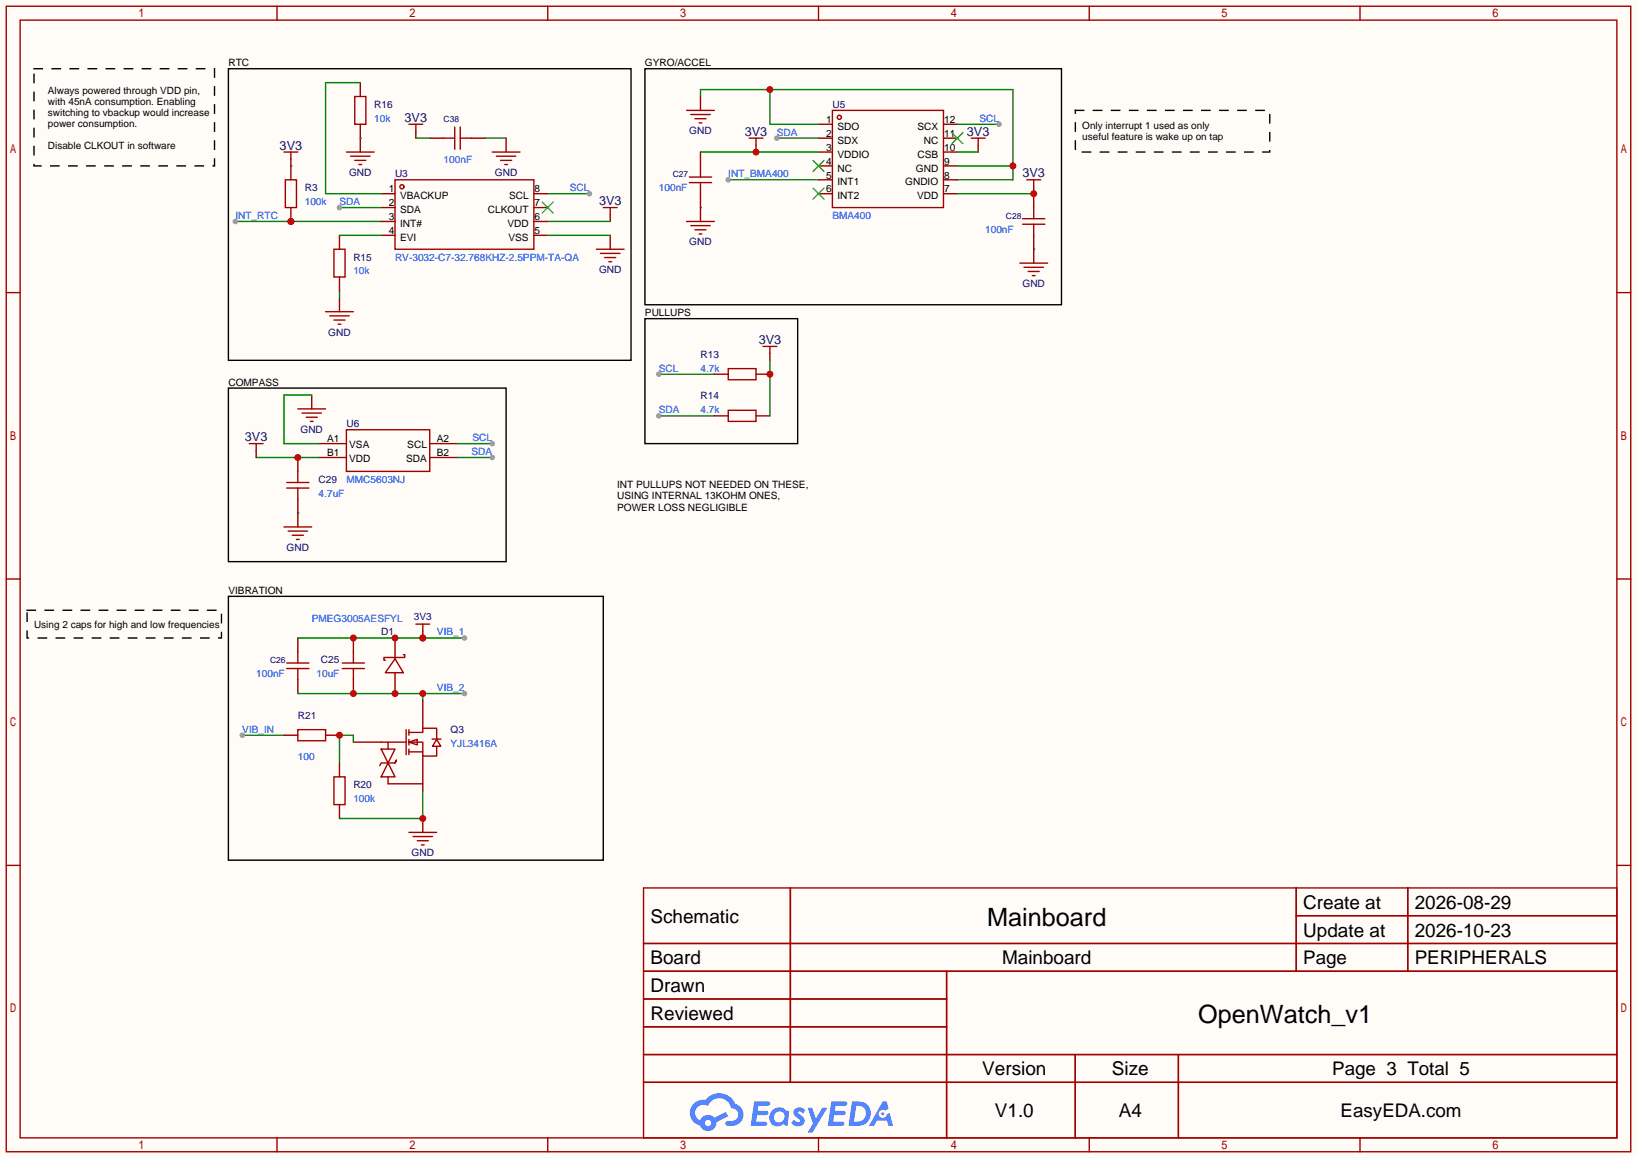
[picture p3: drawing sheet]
<svg xmlns="http://www.w3.org/2000/svg" width="299mm" height="212mm" viewBox="0 0 299 212" stroke-linecap="round" stroke-linejoin="round" font-family="sans-serif">
<path d="M0 0h299.5v211.8h-299.5z" fill="#fffcf7"/>
<g fill="none" stroke="#a10000" stroke-width=".25">
<path d="M1.1 1.1h297.2v209.6h-297.2zM3.7 3.7h292.1v204.5h-292.1zM50.7 1.1v2.6M100.2 1.1v2.6M149.7 1.1v2.6M199.3 1.1v2.6M248.8 1.1v2.6M1.1 53.5h2.6M295.8 53.5h2.5M1.1 105.9h2.6M295.8 105.9h2.5M1.1 158.3h2.6"/>
<path d="M295.8 158.3h2.5M117.7 162.4h178.1v45.8h-178.1zM117.7 172.6h178.1M117.7 177.7h178.1M144.6 162.4v35.6M173.2 177.7v30.5M237.1 162.4v15.3M237.1 167.5h58.7M257.5 162.4v15.3M117.7 182.8h55.5M117.7 192.9h178.1M117.7 187.8h55.5"/>
<path d="M117.7 198h178.1M196.7 192.9v15.3M215.6 192.9v15.3M50.7 208.2v2.5M100.2 208.2v2.5M149.7 208.2v2.5M199.3 208.2v2.5M248.8 208.2v2.5"/>
</g>
<g fill="#5487ff">
<path d="M145.5 202.8a1.3 1.3 0 0 1 1.8 .3l-.4 .6a.54 .54 0 0 0-.9-.2l.1 .2a1.58 1.58 0 0 1 1.1 1.6 1.43 1.43 0 0 1-2.5 .1l.5-.6a.64 .64 0 0 0 .5 .5 .64 .64 0 0 0 .7-.3l-.2-.2a1.6 1.6 0 0 1-1-1.6z"/>
<path d="M147.7 202.7h.9l.7 1.9 1.1-1.9h.9l-2.7 4.5h-.9l1-1.7z"/>
<path d="M138 201.5h1.6a1.31 1.31 0 0 1 1.2 .2 .4 .4 0 0 1-.3 .6h-1.8l-.1 .9h1.6a.4 .4 0 0 1 .4 .4 .4 .4 0 0 1-.4 .4h-1.7l-.2 1.2h.8a1.23 1.23 0 0 1 1.2 .2 .39 .39 0 0 1-.3 .6h-2.7z"/>
<path d="M152.1 201.5h1.6a1.32 1.32 0 0 1 1.3 .2 .39 .39 0 0 1-.4 .6h-1.7l-.2 .9h1.7a.4 .4 0 0 1 .3 .4 .4 .4 0 0 1-.4 .4h-1.7l-.2 1.2h.8a1.23 1.23 0 0 1 1.2 .2 .39 .39 0 0 1-.3 .6h-2.7z"/>
<path d="M161.5 201.5h.7l.4 1.3-.7 .4a.75 .75 0 0 0-1.1 .3 .75 .75 0 0 0 .5 1 .75 .75 0 0 0 .9-.6l.6-.3 .6 2.4h-.9l-.2-1h-1.9l-.5 1h-.9z"/>
<path d="M155.9 201.5l-.7 4.5h1.5a2.27 2.27 0 0 0 2.6-2.3 2.27 2.27 0 0 0-2.7-2.2zM156.6 202.3a1.5 1.5 0 0 1 1.8 1.5 1.5 1.5 0 0 1-1.9 1.4h-.3z"/>
<path d="M141.3 203.1a1.62 1.62 0 0 0-.4 2.1 1.62 1.62 0 0 0 2 .7l.4-.3 .3 .3 .5 .1 .3-2.5-.2-.3h-.4a1.58 1.58 0 0 0-2.5-.1zM141.9 203.6a.99 .99 0 0 1 1.6 .3 .99 .99 0 0 1-.9 1.4 .94 .94 0 0 1-1-.5 .94 .94 0 0 1 .3-1.2z"/>
<path d="M126.9 201.9a2.37 2.37 0 0 0 1.2 4 1.54 1.54 0 0 0 1.7 1 1.54 1.54 0 0 0 1.3-1.6l2.1-1.1-.5-.8-2 1.1a1.57 1.57 0 0 0-2.6 .4 1.5 1.5 0 0 1-.8-2.1 1.5 1.5 0 0 1 2.2-.5 2.23 2.23 0 0 1 2.3-1.4 2.23 2.23 0 0 1 2 1.8 1.16 1.16 0 0 1 1.2 1.1 1.16 1.16 0 0 1-1 1.3h-.7a.47 .47 0 0 0-.6 .3 .47 .47 0 0 0 .4 .6 2.23 2.23 0 0 0 2.3-.7 2.23 2.23 0 0 0 .4-2.3 2.16 2.16 0 0 0-1.3-1.1 3.2 3.2 0 0 0-5.4-.7l-1.2 .1zM129 205.4a.58 .58 0 0 1 1.1 0 .58 .58 0 0 1-1.1 0z"/>
<circle cx="161.5" cy="203.8" r=".28"/>
</g>
<path d="M118 58.3h27.9v22.9h-27.9z" fill="none" stroke="#000" stroke-width=".25"/>
<path d="M120.5 68.5h10.2" fill="none" stroke="#008700" stroke-width=".25"/>
<circle cx="120.5" cy="68.5" r=".51" fill="#999"/>
<path d="M120.5 76.1h10.2" fill="none" stroke="#008700" stroke-width=".25"/>
<circle cx="120.5" cy="76.1" r=".51" fill="#999"/>
<g fill="none" stroke="#870000" stroke-width=".25">
<path d="M149.7 22.7h2.6M149.7 25.3h2.6M149.7 27.8h2.6M149.7 30.4h2.6M149.7 32.9h2.6M149.7 35.4h2.6M172.6 22.7h2.5M172.6 25.3h2.5M172.6 27.8h2.5M172.6 30.4h2.5M172.6 32.9h2.5M172.6 35.4h2.5"/>
<path d="M140.8 64.6v1.3"/>
</g>
<g fill="none" stroke="#a10000" stroke-width=".25">
<path d="M152.3 20.2h20.3v17.8h-20.3zM139.6 63.4h2.5M140.8 63.4v1.2"/>
<circle cx="153.5" cy="21.5" r=".38"/>
</g>
<path d="M148.7 29.3l2 2.1M148.7 34.4l2 2M150.7 29.3l-2 2.1M150.7 34.4l-2 2M174.1 24.3l2 2M176.1 24.3l-2 2" fill="none" stroke="#3c3" stroke-width=".25"/>
<path d="M142.1 25.3h7.6" fill="none" stroke="#008700" stroke-width=".25"/>
<circle cx="142.1" cy="25.3" r=".51" fill="#999"/>
<path d="M128.1 17.7v-1.3h57.2v16.5h-10.2M140.8 16.4v6.3h8.9M175.1 30.4h10.2" fill="none" stroke="#008700" stroke-width=".25"/>
<g fill="#c00">
<circle cx="185.3" cy="30.4" r=".63"/>
<circle cx="140.8" cy="16.4" r=".63"/>
</g>
<path d="M175.1 22.7h7.7" fill="none" stroke="#008700" stroke-width=".25"/>
<circle cx="182.8" cy="22.7" r=".51" fill="#999"/>
<path d="M138.3 26.5v1.3M178.9 26.5v1.3M189.1 34.2v1.2" fill="none" stroke="#870000" stroke-width=".25"/>
<path d="M137 25.3h2.6M138.3 25.3v1.2M177.7 25.3h2.5M178.9 25.3v1.2M187.8 32.9h2.6M189.1 32.9v1.3" fill="none" stroke="#a10000" stroke-width=".25"/>
<path d="M128.1 27.8h21.6M175.1 27.8h3.8M175.1 35.4h14" fill="none" stroke="#008700" stroke-width=".25"/>
<circle cx="138.3" cy="27.8" r=".63" fill="#c00"/>
<path d="M133.2 32.9h16.5" fill="none" stroke="#008700" stroke-width=".25"/>
<circle cx="133.2" cy="32.9" r=".51" fill="#999"/>
<g fill="none" stroke="#a10000" stroke-width=".25">
<path d="M125.6 40.5h5.1M126.4 41.3h3.5M127.1 42h2.1M127.9 42.8h.5M186.6 48.1h5M187.3 48.9h3.6M188.1 49.7h2M188.8 50.4h.6M54.5 74.8h5.1M55.2 75.6h3.6M56 76.3h2M56.8 77.1h.5"/>
<path d="M63.4 78.6h15.2v7.6h-15.2zM54.5 133.5h5.1v2h-5.1z"/>
</g>
<path d="M128.1 38v2.5M189.1 45.6v2.5M57 72.3v2.5M58.3 81.2h5.1M58.3 83.7h5.1M78.6 81.2h5.1M78.6 83.7h5.1M51.9 134.5h2.6M59.6 134.5h2.5" fill="none" stroke="#870000" stroke-width=".25"/>
<path d="M128.1 38h.1M189.1 45.6h.1M57 72.3h-5.1v8.9h6.4M46.9 83.7h11.4M83.7 81.2h6.3" fill="none" stroke="#008700" stroke-width=".25"/>
<path d="M118 12.6h76.2v43.2h-76.2z" fill="none" stroke="#000" stroke-width=".25"/>
<circle cx="90" cy="81.2" r=".51" fill="#999"/>
<path d="M83.7 83.7h6.3" fill="none" stroke="#008700" stroke-width=".25"/>
<circle cx="90" cy="83.7" r=".51" fill="#999"/>
<path d="M128.1 27.8v2.6M128.1 35.4v2.6M189.1 35.4v2.6M189.1 43.1v2.5M46.9 82.4v1.3M54.5 116.7v2.6M54.5 124.3v2.6" fill="none" stroke="#870000" stroke-width=".25"/>
<g fill="none" stroke="#a10000" stroke-width=".25">
<path d="M126.1 33.4h4.1M126.1 32.4h4.1M128.1 30.4v2M128.1 33.4v2M189.1 38v2M187.1 41h4M187.1 40h4M45.6 81.2h2.5M46.9 81.2v1.2M54.5 119.3v2M52.5 122.3h4M52.5 121.3h4"/>
<path d="M54.5 122.3v2"/>
</g>
<path d="M41.8 71h50.8v31.7h-50.8z" fill="none" stroke="#000" stroke-width=".25"/>
<path d="M6.2 12.6h33v17.8h-33zM196.7 20.2h35.6v7.6h-35.6zM5 111.6h35.5v5.1h-35.5z" fill="none" stroke="#000" stroke-width=".25" stroke-dasharray="1.5 1.8"/>
<circle cx="189.1" cy="35.4" r=".63" fill="#c00"/>
<g fill="none" stroke="#a10000" stroke-width=".25">
<path d="M51.9 27.8h2.6M53.2 27.8v1.3M74.8 22.7h2.5M76.1 22.7v1.3M81.2 25.3h2M83.2 23.2v4.1M84.2 23.2v4.1M84.2 25.3h2M90 27.8h5.1M90.8 28.6h3.6M91.6 29.3h2M92.3 30.1h.5"/>
<path d="M110.4 38h2.5M111.6 38v1.2M189.1 41v2.1"/>
</g>
<path d="M53.2 29.1v1.3M76.1 24v1.3M78.6 25.3h2.6M86.2 25.3h2.6M92.6 25.3v2.5M111.6 39.2v1.3" fill="none" stroke="#870000" stroke-width=".25"/>
<path d="M76.1 25.3h2.5M88.8 25.3h3.8M43.1 40.5h26.6" fill="none" stroke="#008700" stroke-width=".25"/>
<path d="M41.8 12.6h73.6v53.3h-73.6z" fill="none" stroke="#000" stroke-width=".25"/>
<circle cx="53.2" cy="40.5" r=".63" fill="#c00"/>
<circle cx="43.1" cy="40.5" r=".51" fill="#999"/>
<path d="M100.2 35.4h7.6M100.2 40.5h11.4" fill="none" stroke="#008700" stroke-width=".25"/>
<path d="M65.9 25.3v2.5M62.1 54.5v2.5M111.6 43.1v2.5" fill="none" stroke="#870000" stroke-width=".25"/>
<path d="M63.4 27.8h5.1M64.1 28.6h3.6M64.9 29.3h2M65.7 30.1h.5M59.6 57h5M60.3 57.8h3.6M61.1 58.5h2M61.8 59.3h.6M109.1 45.6h5.1M109.9 46.4h3.5M110.6 47.1h2M111.4 47.9h.5" fill="none" stroke="#a10000" stroke-width=".25"/>
<circle cx="107.8" cy="35.4" r=".51" fill="#999"/>
<path d="M62.1 38h7.6" fill="none" stroke="#008700" stroke-width=".25"/>
<circle cx="62.1" cy="38" r=".51" fill="#999"/>
<path d="M62.1 53.2v1.3M140.8 65.9v10.2" fill="none" stroke="#008700" stroke-width=".25"/>
<path d="M64.9 17.7h2v5h-2zM61.1 45.6h2v5.1h-2zM133.2 67.4h5.1v2.1h-5.1zM133.2 75.1h5.1v2h-5.1z" fill="none" stroke="#a10000" stroke-width=".25"/>
<path d="M65.9 15.1v2.6M65.9 22.7v2.6M62.1 43.1v2.5M62.1 50.7v2.5M130.7 68.5h2.5M130.7 76.1h2.5M138.3 68.5h2.5M138.3 76.1h2.5" fill="none" stroke="#870000" stroke-width=".25"/>
<circle cx="140.8" cy="68.5" r=".63" fill="#c00"/>
<path d="M128.1 17.7v2.5M54.5 83.7v2.5M54.5 91.3v2.6" fill="none" stroke="#870000" stroke-width=".25"/>
<path d="M125.6 20.2h5.1M126.4 21h3.5M127.1 21.7h2.1M127.9 22.5h.5M52.5 89.3h4M52.5 88.3h4M54.5 86.2v2.1" fill="none" stroke="#a10000" stroke-width=".25"/>
<circle cx="54.5" cy="83.7" r=".63" fill="#c00"/>
<path d="M52.2 32.9h2v5.1h-2zM54.5 89.3v2M64.6 119.3v2M73.8 119.8h.2v.5h-3.8v.5h.3M62.6 122.3h4.1M62.6 121.3h4.1M64.6 122.3v2M72.3 120.5l1.5 2.6h-3.3z" fill="none" stroke="#a10000" stroke-width=".25"/>
<path d="M53.2 30.4v2.5M53.2 38v2.5M64.6 116.7v2.6M72.3 116.7v3.8M64.6 124.3v2.6M72.3 123.1v3.8" fill="none" stroke="#870000" stroke-width=".25"/>
<path d="M41.8 109.1h68.6v48.3h-68.6z" fill="none" stroke="#000" stroke-width=".25"/>
<circle cx="53.2" cy="40.5" r=".63" fill="#c00"/>
<path d="M61.1 142.1h2v5.1h-2z" fill="none" stroke="#a10000" stroke-width=".25"/>
<path d="M62.1 139.6v2.5M62.1 147.2v2.5" fill="none" stroke="#870000" stroke-width=".25"/>
<path d="M54.5 126.9h30.5M77.3 126.9v1.2" fill="none" stroke="#008700" stroke-width=".25"/>
<g fill="#c00">
<circle cx="72.3" cy="126.9" r=".63"/>
<circle cx="64.6" cy="126.9" r=".63"/>
<circle cx="77.3" cy="126.9" r=".63"/>
</g>
<circle cx="85" cy="126.9" r=".51" fill="#999"/>
<path d="M54.5 116.7h30.5" fill="none" stroke="#008700" stroke-width=".25"/>
<g fill="#c00">
<circle cx="72.3" cy="116.7" r=".63"/>
<circle cx="64.6" cy="116.7" r=".63"/>
<circle cx="77.3" cy="116.7" r=".63"/>
</g>
<circle cx="85" cy="116.7" r=".51" fill="#999"/>
<path d="M77.3 144.7v5h-15.2" fill="none" stroke="#008700" stroke-width=".25"/>
<path d="M77.3 149.7v2.6" fill="none" stroke="#870000" stroke-width=".25"/>
<circle cx="77.3" cy="149.7" r=".63" fill="#c00"/>
<path d="M74.8 152.3h5.1M75.6 153h3.5M76.3 153.8h2.1M77.1 154.6h.5" fill="none" stroke="#a10000" stroke-width=".25"/>
<path d="M77.3 115.4v1.3" fill="none" stroke="#870000" stroke-width=".25"/>
<circle cx="77.3" cy="116.7" r=".63" fill="#c00"/>
<path d="M76.1 114.2h2.5M77.3 114.2v1.2" fill="none" stroke="#a10000" stroke-width=".25"/>
<path d="M44.3 134.5h7.6" fill="none" stroke="#008700" stroke-width=".25"/>
<circle cx="44.3" cy="134.5" r=".51" fill="#999"/>
<g fill="none" stroke="#a10000" stroke-width=".25">
<path d="M69.7 137h2.6l-1.3 2.6zM69.7 135.8h4.6M71 139.6l1.3 2.5h-2.6zM71 135.8v1.2M72.3 139.6l.2-.5-.2 .5h-2.6l-.2 .5M74.3 133.5v4.5M74.8 135.8h2.5v2.5h2.6v-1.8M74.8 134h2.5v-.8h2.6v2.1M74.8 135.8l1.5-.5v1zM74.8 133.5v1M74.8 135.3v1M74.8 137v1"/>
<path d="M74.8 137.5h2.5M79 135.2h1.7M79.9 135.3l.7 1.2h-1.5zM71 142.1v1.3h6.3"/>
</g>
<path d="M64.6 135.8h5.1M77.3 128.1v5.1M77.3 138.3v6.4" fill="none" stroke="#870000" stroke-width=".25"/>
<path d="M64.6 135.8v-1.3h-2.5v5.1" fill="none" stroke="#008700" stroke-width=".25"/>
<circle cx="62.1" cy="134.5" r=".63" fill="#c00"/>
<path d="M69.7 35.4h2.6M69.7 38h2.6M97.7 35.4h2.5M97.7 38h2.5M69.7 40.5h2.6M69.7 43.1h2.6M97.7 40.5h2.5M97.7 43.1h2.5M54.5 93.9v2.5" fill="none" stroke="#870000" stroke-width=".25"/>
<g fill="none" stroke="#a10000" stroke-width=".25">
<path d="M72.3 32.9h25.4v12.7h-25.4zM51.9 96.4h5.1M52.7 97.2h3.6M53.5 97.9h2M54.2 98.7h.5"/>
<circle cx="73.5" cy="34.2" r=".38"/>
</g>
<path d="M65.9 15.1h-6.3v20.3h10.1M53.2 30.4h.1M65.9 25.3h.1M62.1 43.1h7.6M100.2 43.1h11.4M54.5 93.9h.1" fill="none" stroke="#008700" stroke-width=".25"/>
<path d="M99.2 37l2 2M101.2 37l-2 2" fill="none" stroke="#3c3" stroke-width=".25"/>
<g font-size="4.6">
<text x="180.6" y="169.4">Mainboard</text>
<text x="219.2" y="187.1">OpenWatch_v1</text>
</g>
<g font-size="3.5">
<text x="238.4" y="166.2">Create at</text>
<text x="258.8" y="166.2">2026-08-29</text>
<text x="119" y="168.8">Schematic</text>
<text x="238.4" y="171.3">Update at</text>
<text x="258.8" y="171.3">2026-10-23</text>
<text x="119" y="176.4">Board</text>
<text x="183.3" y="176.4">Mainboard</text>
<text x="258.8" y="176.4">PERIPHERALS</text>
<text x="119" y="181.5">Drawn</text>
<text x="119" y="186.6">Reviewed</text>
<text x="179.7" y="196.7">Version</text>
<text x="203.4" y="196.7">Size</text>
<text x="182" y="204.3">V1.0</text>
<text x="204.7" y="204.3">A4</text>
</g>
<g font-size="3.4">
<text x="238.4" y="176.4">Page</text>
<text x="243.7" y="196.7">Page 3 Total 5</text>
<text x="245.3" y="204.3">EasyEDA.com</text>
</g>
<g font-size="2.3" fill="#000080">
<text x="74" y="22.3">3V3</text>
<text x="51.2" y="27.4">3V3</text>
<text x="136.2" y="24.8">3V3</text>
<text x="176.9" y="24.8">3V3</text>
<text x="187" y="32.4">3V3</text>
<text x="109.6" y="37.5">3V3</text>
<text x="138.8" y="62.9">3V3</text>
<text x="44.8" y="80.7">3V3</text>
</g>
<g font-size="1.8">
<text x="8.8" y="17.2">Always powered through VDD pin,</text>
<text x="41.8" y="12.1">RTC</text>
<text x="118" y="12.1">GYRO/ACCEL</text>
<text x="8.8" y="19.2">with 45nA consumption. Enabling</text>
<text x="8.8" y="21.2">switching to vbackup would increase</text>
<text x="8.8" y="23.3">power consumption.</text>
<text x="151.1" y="22.5">1</text>
<text x="153.2" y="23.8">SDO</text>
<text x="167.9" y="23.8">SCX</text>
<text x="172.7" y="22.5">12</text>
<text x="198" y="23.5">Only interrupt 1 used as only</text>
<text x="8.8" y="27.3">Disable CLKOUT in software</text>
<text x="151.1" y="25">2</text>
<text x="151.1" y="27.6">3</text>
<text x="153.2" y="26.3">SDX</text>
<text x="153.2" y="28.9">VDDIO</text>
<text x="167.9" y="28.9">CSB</text>
<text x="169" y="26.3">NC</text>
<text x="172.7" y="27.6">10</text>
<text x="172.7" y="25">11</text>
<text x="198" y="25.6">useful feature is wake up on tap</text>
<text x="71.1" y="35.2">1</text>
<text x="97.8" y="35.2">8</text>
<text x="151.1" y="30.1">4</text>
<text x="151.1" y="32.7">5</text>
<text x="151.1" y="35.2">6</text>
<text x="153.2" y="31.4">NC</text>
<text x="153.2" y="33.9">INT1</text>
<text x="165.6" y="33.9">GNDIO</text>
<text x="167.5" y="31.4">GND</text>
<text x="172.7" y="35.2">7</text>
<text x="172.7" y="32.7">8</text>
<text x="172.7" y="30.1">9</text>
<text x="71.1" y="37.7">2</text>
<text x="71.1" y="40.3">3</text>
<text x="73.2" y="36.5">VBACKUP</text>
<text x="73.2" y="39">SDA</text>
<text x="73.2" y="41.6">INT#</text>
<text x="89.2" y="39">CLKOUT</text>
<text x="92.8" y="41.6">VDD</text>
<text x="93.1" y="36.5">SCL</text>
<text x="97.8" y="40.3">6</text>
<text x="97.8" y="37.7">7</text>
<text x="153.2" y="36.5">INT2</text>
<text x="167.8" y="36.5">VDD</text>
<text x="71.1" y="42.8">4</text>
<text x="73.2" y="44.1">EVI</text>
<text x="93" y="44.1">VSS</text>
<text x="97.8" y="42.8">5</text>
<text x="118" y="57.8">PULLUPS</text>
<text x="41.8" y="70.5">COMPASS</text>
<text x="59.8" y="80.9">A1</text>
<text x="59.8" y="83.5">B1</text>
<text x="63.9" y="81.9">VSA</text>
<text x="74.5" y="81.9">SCL</text>
<text x="79.9" y="80.9">A2</text>
<text x="79.9" y="83.5">B2</text>
<text x="63.9" y="84.5">VDD</text>
<text x="74.3" y="84.5">SDA</text>
<text x="112.9" y="89.3">INT PULLUPS NOT NEEDED ON THESE,</text>
<text x="112.9" y="91.4">USING INTERNAL 13KOHM ONES,</text>
<text x="112.9" y="93.4">POWER LOSS NEGLIGIBLE</text>
<text x="41.8" y="108.6">VIBRATION</text>
<text x="6.2" y="115">Using 2 caps for high and low frequencies</text>
</g>
<g font-size="1.8" fill="#000080">
<text x="68.5" y="19.7">R16</text>
<text x="152.3" y="19.7">U5</text>
<text x="126.1" y="24.6">GND</text>
<text x="55.8" y="35">R3</text>
<text x="63.9" y="32.2">GND</text>
<text x="72.3" y="32.4">U3</text>
<text x="90.5" y="32.2">GND</text>
<text x="64.6" y="47.7">R15</text>
<text x="126.1" y="44.9">GND</text>
<text x="109.6" y="50">GND</text>
<text x="187" y="52.5">GND</text>
<text x="60" y="61.4">GND</text>
<text x="128.1" y="65.5">R13</text>
<text x="128.1" y="73.1">R14</text>
<text x="55" y="79.2">GND</text>
<text x="63.4" y="78.2">U6</text>
<text x="58.3" y="88.3">C29</text>
<text x="52.4" y="100.8">GND</text>
<text x="75.7" y="113.5">3V3</text>
<text x="69.7" y="116.3">D1</text>
<text x="58.7" y="121.3">C25</text>
<text x="54.5" y="131.5">R21</text>
<text x="82.4" y="134">Q3</text>
<text x="64.6" y="144.2">R20</text>
<text x="75.3" y="156.6">GND</text>
</g>
<g font-size="1.8" fill="#00f">
<text x="68.5" y="22.3">10k</text>
<text x="179.2" y="22.3">SCL</text>
<text x="81.2" y="29.9">100nF</text>
<text x="142.1" y="24.8">SDA</text>
<text x="104.2" y="35">SCL</text>
<text x="120.5" y="35">100nF</text>
<text x="133.2" y="32.4">INT_BMA400</text>
<text x="43.1" y="40.1">INT_RTC</text>
<text x="55.8" y="37.5">100k</text>
<text x="62.1" y="37.5">SDA</text>
<text x="152.3" y="40.1">BMA400</text>
<text x="72.3" y="47.7">RV-3032-C7-32.768KHZ-2.5PPM-TA-QA</text>
<text x="180.2" y="42.6">100nF</text>
<text x="64.6" y="50.2">10k</text>
<text x="120.5" y="68">SCL</text>
<text x="128.1" y="68">4.7k</text>
<text x="120.5" y="75.6">SDA</text>
<text x="128.1" y="75.6">4.7k</text>
<text x="86.2" y="83.2">SDA</text>
<text x="86.5" y="80.7">SCL</text>
<text x="63.4" y="88.3">MMC5603NJ</text>
<text x="58.3" y="90.9">4.7uF</text>
<text x="57" y="113.7">PMEG3005AESFYL</text>
<text x="79.9" y="116.3">VIB_1</text>
<text x="46.9" y="123.9">100nF</text>
<text x="57.9" y="123.9">10uF</text>
<text x="79.9" y="126.4">VIB_2</text>
<text x="44.3" y="134">VIB_IN</text>
<text x="82.4" y="136.6">YJL3416A</text>
<text x="54.5" y="139.1">100</text>
<text x="64.6" y="146.7">100k</text>
</g>
<g font-size="1.6" fill="#000080">
<text x="81.2" y="22.3">C38</text>
<text x="123.1" y="32.4">C27</text>
<text x="184" y="40.1">C28</text>
<text x="49.4" y="121.3">C26</text>
</g>
</svg>
